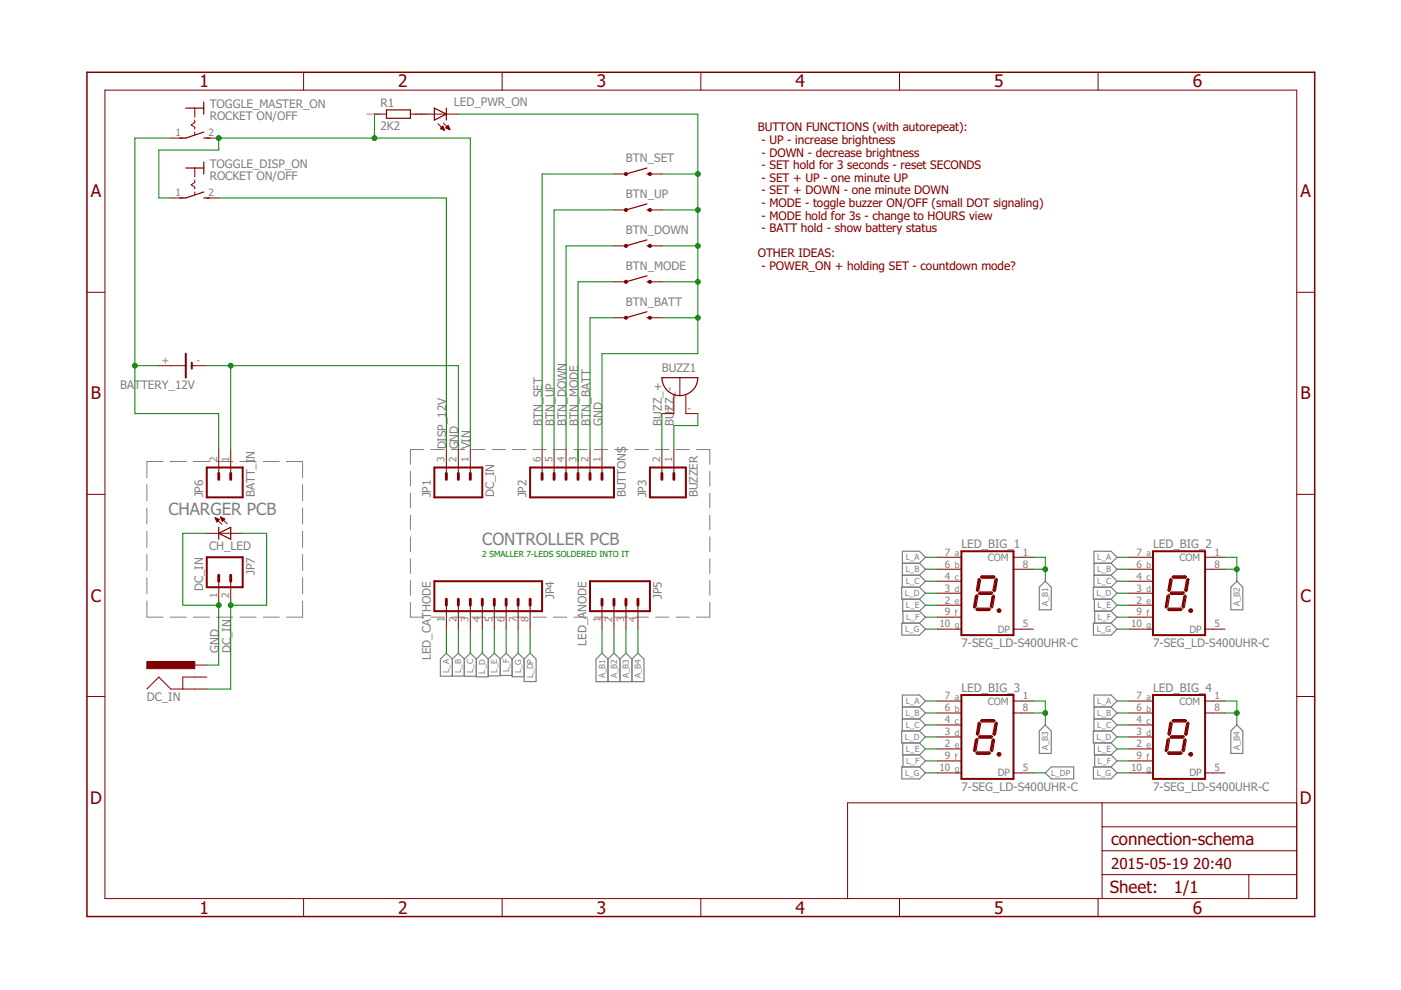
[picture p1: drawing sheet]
<svg xmlns="http://www.w3.org/2000/svg" width="297mm" height="210mm" viewBox="0 0 297 210" stroke-linecap="round" stroke-linejoin="round" font-family="sans-serif">
<g fill="none" stroke="#808080" stroke-width=".21">
<path d="M34.6 97.9h-3.5v3.4M36.1 97.9h3.4M41 97.9h3.4M45.9 97.9h3.5M50.9 97.9h3.4M55.8 97.9h3.4M60.7 97.9h3.5v3.4M87 99.9v3.2M89.8 95.3h-2.8v3.1M91.3 95.3h2.9M95.7 95.3h2.8M100 95.3h2.8"/>
<path d="M104.3 95.3h2.9M108.7 95.3h2.8M113 95.3h2.8M117.3 95.3h2.9M121.7 95.3h2.8M126 95.3h2.8M130.3 95.3h2.9M134.7 95.3h2.8M139 95.3h2.8M143.3 95.3h2.9M147.7 95.3h2.8v3.1M150.5 99.9v3.2"/>
<path d="M31.1 102.8v3.4M31.1 107.7v3.4M31.1 112.6v3.5M31.1 117.6v3.4M64.2 102.8v3.4M64.2 107.7v3.4M64.2 112.6v3.5M64.2 117.6v3.4M87 104.6v3.1M87 109.2v3.1M87 113.8v3.2M87 118.5v3.1"/>
<path d="M150.5 104.6v3.1M150.5 109.2v3.1M150.5 113.8v3.2M150.5 118.5v3.1M31.1 127.4v3.5h3.5M31.1 122.5v3.4M36.1 130.9h3.4M41 130.9h3.4M45.9 130.9h3.5M50.9 130.9h3.4M55.8 130.9h3.4M64.2 127.4v3.5h-3.5"/>
<path d="M64.2 122.5v3.4M87 127.7v3.2h2.8M87 123.1v3.1M91.3 130.9h2.9M95.7 130.9h2.8M100 130.9h2.8M104.3 130.9h2.9M108.7 130.9h2.8M113 130.9h2.8M117.3 130.9h2.9M121.7 130.9h2.8M126 130.9h2.8"/>
<path d="M130.3 130.9h2.9M134.7 130.9h2.8M139 130.9h2.8M143.3 130.9h2.9M150.5 123.1v3.1M150.5 127.7v3.2h-2.8"/>
</g>
<g fill="none" stroke="#808080" stroke-width=".25">
<path d="M191.3 119.4h3.6M194.9 119.4l1.3-1.2-1.3-1.3h-3.6v5.1M194.9 119.4l1.3 1.3-1.3 1.3M231.9 119.4h3.7M235.6 119.4l1.2-1.2-1.2-1.3h-3.7v7.6M235.6 119.4l1.2 1.3-1.2 1.3M93.4 139.7l1.2-1.2 1.3 1.2v3.7h-2.5zM95.9 139.7l1.3-1.2 1.2 1.2M98.4 139.7v3.7h2.6M98.4 139.7l1.3-1.2 1.3 1.2M101 139.7v3.8h2.5v-3.8M101 139.7l1.3-1.2 1.2 1.2"/>
<path d="M103.5 139.7l1.3-1.2 1.3 1.2M106.1 139.7v3.6h-2.6M106.1 139.7l1.2-1.2 1.3 1.2M108.6 139.7v3.8h2.5M108.6 139.7l1.3-1.2 1.2 1.2M112.4 138.5l1.3 1.2v4.8h-2.6v-4.8zM128.9 139.7l1.3-1.2 1.2 1.2M128.9 139.7v4.8M128.9 139.7l-1.3-1.2-1.2 1.2v4.8h10.1v-4.8l-1.2-1.2-1.3 1.2M131.4 139.7v4.8M131.4 139.7l1.3-1.2 1.3 1.2M134 139.7v4.8"/>
<path d="M191.2 132.1h3.7l1.3 1.3-1.3 1.3h-3.7zM191.4 127v2.6h3.5M191.5 129.6v2.5M194.9 122h-3.6v2.5M194.9 122l1.3 1.2-1.3 1.3M194.9 124.5h-3.7v2.5h3.7M194.9 124.5l1.3 1.3-1.3 1.2M194.9 127l1.3 1.3-1.3 1.3M194.9 129.6l1.3 1.3-1.3 1.2M220.3 124.5l1.3-1.3 1.3 1.3v4.8h-2.6zM231.8 132.1h3.8l1.2 1.3-1.2 1.3h-3.8zM231.9 122h3.7"/>
<path d="M232 127v2.6h3.6M232.1 129.6v2.5M235.6 124.5h-3.8v2.5h3.8M235.6 122l1.2 1.2-1.2 1.3M235.6 124.5l1.2 1.3-1.2 1.2M235.6 127l1.2 1.3-1.2 1.3M235.6 129.6l1.2 1.3-1.2 1.2M262.2 123.2l1.3 1.3v4.8h-2.5v-4.8zM95.9 143.3h2.5M106.1 143.2h2.5M191.3 149.9h3.6M191.4 157.5v2.6h3.5"/>
<path d="M194.9 149.9l1.3-1.3-1.3-1.2h-3.6v5M194.9 157.5l1.3 1.3-1.3 1.3M194.9 149.9l1.3 1.3-1.3 1.2M194.9 152.4h-3.6v2.6M194.9 152.4l1.3 1.3-1.3 1.3M194.9 155h-3.7v2.5h3.7M194.9 155l1.3 1.3-1.3 1.2M220.3 155l1.3-1.3 1.3 1.3v4.7h-2.6zM231.9 149.9h3.7M231.9 152.4h3.7M232 157.5v2.6h3.6M235.6 149.9l1.2-1.3-1.2-1.2h-3.7v7.6"/>
<path d="M235.6 149.9l1.2 1.3-1.2 1.2M235.6 155h-3.8v2.5h3.8M235.6 152.4l1.2 1.3-1.2 1.3M235.6 155l1.2 1.3-1.2 1.2M235.6 157.5l1.2 1.3-1.2 1.3M261 155l1.2-1.3 1.3 1.3v4.7h-2.5zM191.2 162.6h3.7l1.3 1.3-1.3 1.2h-3.7zM191.5 160.1v2.5M194.9 160.1l1.3 1.2-1.3 1.3M221.6 163.9l1.3-1.3h4.7v2.5h-4.7zM231.8 162.6h3.8l1.2 1.3-1.2 1.2h-3.8zM232.1 160.1v2.5"/>
<path d="M235.6 160.1l1.2 1.2-1.2 1.3"/>
</g>
<g fill="none" stroke="#800000" stroke-width=".21">
<path d="M22.2 19.1h252.7v171.4h-252.7zM64.4 15.3v3.8M106.5 15.3v3.8M148.6 15.3v3.8M190.7 15.3v3.8M232.8 15.3v3.8M36.2 29.3h2.6M41.3 22.9v1.9M41.3 25.5v.5l-.8 .5 .8 .5v.4M41.3 28v.6M41.3 35.6v1.9M41.3 38.2v.5l-.8 .5 .8 .5v.4"/>
<path d="M43.8 29.3h2.6M79.4 24.2h2.5M87 24.2h10.2M92.9 26.2l1.4 1.4M93.4 27.2l.5-.5 .4 .9zM93.4 27.3h.7M93.5 27.2h.5M93.6 27h.4M93.7 27.4h.4M93.7 26.9h.2M93.8 26.8h.1M94 27.5h.2"/>
<path d="M94 26.1l1.4 1.4M94.5 27.1l.5-.5 .4 .9zM94.6 27.2h.6M94.6 27h.6M94.7 26.9h.4M94.8 26.8h.3M94.8 27.3h.5M95 26.7h.1M95.1 27.4h.2M130.2 36.9h2.5M137.8 36.9h2.5M36.2 42h2.6"/>
<path d="M41.3 40.7v.6M43.8 42h2.6M130.2 44.5h2.5M130.2 52.1h2.5M130.2 59.8h2.5M137.8 44.5h2.5M137.8 52.1h2.5M137.8 59.8h2.5M18.4 62h3.8M33.7 77.5h5.7M40.7 77.5h3.1M130.2 67.4h2.5"/>
<path d="M137.8 67.4h2.5M274.9 62h3.8M46.4 95.3v5.1M48.9 95.3v5.1M94.6 95.3v5.1M97.2 95.3v5.1M99.7 95.3v5.1M114.9 95.3v5.1M117.5 95.3v5.1M120 95.3v5.1M122.6 95.3v5.1M125.1 95.3v5.1"/>
<path d="M127.6 95.3v5.1M140.3 95.3v5.1M142.9 83.8v3.9h-2.6M142.9 95.3v5.1M144.1 80.1v3.8M145.4 83.8v3.9h2.6M18.4 104.8h3.8M43.8 113.1h7.7M45.6 109.8l1.4 1.4M45.6 109.8l.9 .4-.5 .5zM45.7 109.9h.2M45.7 110h.5"/>
<path d="M45.8 110.1h.6M45.8 110.3h.6M45.9 110.4h.4M45.9 110.5h.3M46 110.6h.1M46.8 109.6l1.4 1.4M46.8 109.6l.8 .4-.5 .5M46.8 109.6l.3 .9M46.8 109.6h.1M46.8 109.8h.2M46.9 109.9h.4M46.9 110h.7"/>
<path d="M47 110.1h.5M47 110.3h.4M47.1 110.4h.2M47.1 110.5h.1M198.8 118.2h5M214.9 118.2h4.2M239.4 118.2h5.1M255.5 118.2h4.2M274.9 104.8h3.8M46.4 123.2v5.1M48.9 123.2v5.1M94.6 128.3v5.1"/>
<path d="M97.2 128.3v5.1M99.7 128.3v5.1M102.3 128.3v5.1M104.8 128.3v5.1M107.3 128.3v5.1M109.9 128.3v5.1M112.4 128.3v5.1M127.6 128.3v5.1M130.2 128.3v5.1M132.7 128.3v5.1M135.3 128.3v5.1M198.8 120.7h5"/>
<path d="M198.8 133.4h5M198.8 130.9h5M198.8 125.8h5M198.8 123.2h5M198.8 128.3h5M214.9 120.7h4.2M214.9 133.4h4.2M239.4 120.7h5.1M239.4 133.4h5.1M239.4 130.9h5.1M239.4 125.8h5.1M239.4 123.2h5.1"/>
<path d="M239.4 128.3h5.1M255.5 120.7h4.2M255.5 133.4h4.2M18.4 147.7h3.8M31.1 146.1l2.6-2.5 2.5 2.5h7.6M41.3 141h2.5M43.8 143.6h-5v2.5M198.8 148.6h5M198.8 151.2h5M198.8 156.3h5M198.8 153.7h5M198.8 158.8h5"/>
<path d="M214.9 148.6h4.2M214.9 151.2h4.2M239.4 148.6h5.1M239.4 151.2h5.1M239.4 156.3h5.1M239.4 153.7h5.1M239.4 158.8h5.1M255.5 148.6h4.2M255.5 151.2h4.2M274.9 147.7h3.8M198.8 163.9h5M198.8 161.3h5"/>
<path d="M214.9 163.9h4.2M233.7 170.2v20.3M233.7 175.3h41.2M239.4 163.9h5.1M239.4 161.3h5.1M255.5 163.9h4.2M274.9 170.2h-95.2v20.3M64.4 190.5v3.8M106.5 190.5v3.8M148.6 190.5v3.8M190.7 190.5v3.8M232.8 190.5v3.8"/>
<path d="M233.7 185.4h41.2M233.7 180.4h41.2M264.8 185.4v5.1"/>
</g>
<path d="M18.4 15.3h260.3v179h-260.3zM211.7 129.5h.3M252.3 129.5h.3M211.7 159.9h.3M252.3 159.9h.3" fill="none" stroke="#800000" stroke-width=".32"/>
<g fill="none" stroke="#800000" stroke-width=".25">
<path d="M39.4 22.9h3.8M39.4 35.6h3.8M43.2 21.7v2.5M43.2 34.4v2.5M43.2 28l-3.8 1.3h-1.3M43.2 29.3h1.3M81.9 23.3h5.1v1.8h-5.1zM92.1 22.9l2.5 1.3-2.5 1.3zM94.6 22.9v2.6M137.2 36.9h.6M137.2 35.6l-4.5 1.3M43.2 40.7l-3.8 1.3h-1.3"/>
<path d="M43.2 42h1.3M137.2 44.5h.6M137.2 43.2l-4.5 1.3M137.2 52.1h.6M137.2 50.9l-4.5 1.2M137.2 59.8h.6M137.2 58.5l-4.5 1.3M137.2 67.4h.6M137.2 66.1l-4.5 1.3M140.3 80.1h7.7a3.8 3.8 0 0 1-3.9 3.8 3.8 3.8 0 0 1-3.8-3.8zM46.4 113.1l2.5-1.3v2.5zM46.4 111.8v2.5"/>
<path d="M207.1 126.1l.2 .3-.4 2.2-.3 .3-.2-.2 .4-2.3zM207.2 128.9h2.5l.3 .3-.3 .3h-2.5l-.3-.3zM207.4 122.9l.2-.2 .3 .3-.4 2.2-.2 .2-.3-.2zM207.4 125.9l.4-.4h2.4l.3 .2-.4 .3h-2.5zM207.9 122.3l.3-.2h2.5l.2 .2-.2 .3h-2.5zM210.6 126.2l.3 .2-.4 2.3-.2 .2-.3-.3 .4-2.2zM210.9 123l.3-.3 .3 .2-.4 2.3-.3 .3-.3-.3zM247.7 126.1l.3 .3-.4 2.2-.4 .3-.1-.2 .3-2.3zM247.8 128.9h2.6l.2 .3-.2 .3h-2.6l-.2-.3zM248 122.9l.2-.2 .3 .3-.4 2.2-.2 .2-.3-.2zM248.4 125.5h2.5l.2 .2-.3 .3h-2.6l-.1-.1zM248.5 122.3l.3-.2h2.5l.3 .2-.3 .3h-2.5z"/>
<path d="M251.2 126.2l.3 .2-.4 2.3-.2 .2-.3-.3 .4-2.2zM251.6 123l.3-.3 .2 .2-.4 2.3-.3 .3-.2-.3zM206.9 159.7l.3-.3h2.5l.3 .3-.3 .2h-2.5zM207.1 156.6l.2 .2-.4 2.2-.3 .4-.2-.2 .4-2.3zM207.4 156.3l.4-.3h2.4l.3 .2-.4 .3h-2.5zM207.6 153.1l.3 .3-.4 2.2-.2 .3-.3-.3 .4-2.3zM207.9 152.8l.3-.2h2.5l.2 .2-.2 .3h-2.5zM210.4 156.9l.2-.2 .3 .2-.4 2.3-.2 .2-.3-.3zM211.2 153.1l.3 .2-.4 2.4-.3 .2-.3-.3 .4-2.2zM247.7 156.6l.3 .2-.4 2.2-.4 .4-.1-.2 .3-2.3zM247.8 159.4h2.6l.2 .3-.2 .2h-2.6l-.2-.2zM248.2 153.1l.3 .3-.4 2.2-.2 .3-.3-.3 .4-2.3z"/>
<path d="M248.4 156h2.5l.2 .2-.3 .3h-2.6l-.1-.2zM248.5 152.8l.3-.2h2.5l.3 .2-.3 .3h-2.5zM251 156.9l.2-.2 .3 .2-.4 2.3-.2 .2-.3-.3zM251.6 153.4l.3-.3 .2 .2-.4 2.4-.3 .2-.2-.3z"/>
</g>
<g fill="#800000" stroke="#800000" stroke-width=".21">
<path d="M211.5 129.3a.41 .41 0 0 1 .7-.1 .41 .41 0 0 1-.3 .7 .41 .41 0 0 1-.5-.4l.4-.2 .1 .2h-.5z" fill-rule="evenodd"/>
<path d="M252.1 129.3a.4 .4 0 0 1 .7-.1 .4 .4 0 0 1-.2 .7 .4 .4 0 0 1-.5-.4h.5h-.5z" fill-rule="evenodd"/>
<path d="M211.5 159.7a.41 .41 0 0 1 .7 0 .41 .41 0 0 1-.2 .6 .41 .41 0 0 1-.6-.4l.4-.1 .1 .2-.5-.1z" fill-rule="evenodd"/>
<path d="M252.1 159.7a.4 .4 0 0 1 .7 0 .4 .4 0 0 1-.2 .6 .4 .4 0 0 1-.5-.4h.5h-.5z" fill-rule="evenodd"/>
<circle cx="132.7" cy="44.5" r=".32"/>
<circle cx="137.8" cy="44.5" r=".32"/>
<circle cx="132.7" cy="52.1" r=".33"/>
<circle cx="137.8" cy="52.1" r=".33"/>
<circle cx="132.7" cy="36.9" r=".32"/>
<circle cx="137.8" cy="36.9" r=".32"/>
<circle cx="132.7" cy="59.7" r=".33"/>
<circle cx="137.8" cy="59.7" r=".33"/>
<circle cx="132.7" cy="67.4" r=".33"/>
<circle cx="137.8" cy="67.4" r=".33"/>
</g>
<g fill="none" stroke="#800000" stroke-width=".42">
<path d="M39.4 75v5.1M40.7 76.9v1.3M43.8 99.1h7.7v6.4h-7.7zM92.1 99.1h10.2v6.4h-10.2zM112.4 99.1h17.8v6.4h-17.8zM137.8 99.1h7.6v6.4h-7.6zM43.8 118.2h7.7v6.3h-7.7zM203.8 116.9h11.1v17.8h-11.1zM244.5 116.9h11v17.8h-11zM92.1 123.2h22.8v6.4h-22.8zM125.1 123.2h12.7v6.4h-12.7zM207 126.4l-.4 2.3"/>
<path d="M207.3 129.2h2.4M207.6 123l-.3 2.1M207.6 125.8h2.6M208.2 122.3h2.5M210.6 126.5l-.4 2.1M211.2 123l-.4 2.1M247.6 126.4l-.4 2.3M247.9 129.2h2.4M248.3 125.8h2.5M248.3 123l-.4 2.1M248.8 122.3h2.5M251.2 126.5l-.4 2.1"/>
<path d="M251.8 123l-.4 2.1M203.8 147.4h11.1v17.7h-11.1zM207 156.9l-.4 2.3M207.3 159.7h2.4M207.6 153.5l-.3 2.1M207.6 156.3h2.6M208.2 152.8h2.5M210.6 157l-.4 2M211.2 153.5l-.4 2.1M244.5 147.4h11v17.7h-11zM247.6 156.9l-.4 2.3M247.9 159.7h2.4"/>
<path d="M248.3 156.3h2.5M248.3 153.5l-.4 2.1M248.8 152.8h2.5M251.2 157l-.4 2M251.8 153.5l-.4 2.1"/>
</g>
<path d="M31.1 140.3h10.2v1.5h-10.2z" fill="#800000" stroke="#800000" stroke-width=".21"/>
<g fill="none" stroke="#800000" stroke-width=".61">
<path d="M46.4 100.4v1.2M48.9 100.4v1.2M94.6 100.4v1.2M97.2 100.4v1.2M99.7 100.4v1.2M114.9 100.4v1.2M117.5 100.4v1.2M120 100.4v1.2M122.6 100.4v1.2M125.1 100.4v1.2M127.6 100.4v1.2M140.3 100.4v1.2"/>
<path d="M142.9 100.4v1.2M46.4 122v1.2M48.9 122v1.2M94.6 127v1.3M97.2 127v1.3M99.7 127v1.3M102.3 127v1.3M104.8 127v1.3M107.3 127v1.3M109.9 127v1.3M112.4 127v1.3M127.6 127v1.3"/>
<path d="M130.2 127v1.3M132.7 127v1.3M135.3 127v1.3"/>
</g>
<g fill="none" stroke="#008000" stroke-width=".21">
<path d="M36.2 29.3h-7.6v58.4h17.8v7.6M79.4 24.2v5.1M97.2 24.2h50.8v50.8h-20.4v20.3M130.2 36.9h-15.3v58.4M140.3 36.9h7.7M36.2 42h-2.5v-10.2h12.7v-2.5h53.3v66M46.4 42h48.2v53.3M130.2 44.5h-12.7v50.8M130.2 52.1h-10.2v43.2M130.2 59.8h-7.6v38.1M140.3 44.5h7.7M140.3 52.1h7.7"/>
<path d="M140.3 59.8h7.7M28.6 77.5h5.1M43.8 77.5h53.4v17.8M48.9 77.5v17.8M130.2 67.4h-5.1v27.9M140.3 67.4h7.7M140.3 87.7v7.6M148 87.7v2.5h-5.1v5.1M43.8 113.1h-5v15.2h7.6v12.7h-2.6M51.5 113.1h5v15.2h-7.6v17.8h-5.1M196.2 118.2h2.6M219.1 118.2h2.5v5"/>
<path d="M236.8 118.2h2.6M259.7 118.2h2.5v5M94.6 133.4v5.1M97.2 133.4v5.1M99.7 133.4v5.1M102.3 133.4v5.1M104.8 133.4v5.1M107.3 133.4v5.1M109.9 133.4v5.1M112.4 133.4v5.1M127.6 133.4v5.1M130.2 133.4v5.1"/>
<path d="M132.7 133.4v5.1M135.3 133.4v5.1M196.2 128.3h2.6M196.2 120.7h2.6M196.2 123.2h2.6M196.2 125.8h2.6M196.2 130.9h2.6M196.2 133.4h2.6M219.1 120.7h2.5M236.8 128.3h2.6M236.8 120.7h2.6M236.8 123.2h2.6"/>
<path d="M236.8 125.8h2.6M236.8 130.9h2.6M236.8 133.4h2.6M259.7 120.7h2.5M196.2 148.6h2.6M196.2 151.2h2.6M196.2 153.7h2.6M196.2 156.3h2.6M196.2 158.8h2.6M219.1 148.6h2.5v5.1M219.1 151.2h2.5M236.8 148.6h2.6"/>
<path d="M236.8 151.2h2.6M236.8 153.7h2.6M236.8 156.3h2.6M236.8 158.8h2.6M259.7 148.6h2.5v5.1M259.7 151.2h2.5M196.2 161.3h2.6M196.2 163.9h2.6M219.1 163.9h2.5M236.8 161.3h2.6M236.8 163.9h2.6"/>
</g>
<g fill="#008000" stroke="#008000" stroke-width=".21">
<circle cx="28.6" cy="77.5" r=".51"/>
<circle cx="46.4" cy="29.3" r=".51"/>
<circle cx="79.4" cy="29.3" r=".51"/>
<circle cx="48.9" cy="77.5" r=".51"/>
<circle cx="148" cy="44.5" r=".51"/>
<circle cx="148" cy="52.1" r=".51"/>
<circle cx="148" cy="59.8" r=".51"/>
<circle cx="148" cy="67.4" r=".51"/>
<circle cx="148" cy="36.9" r=".51"/>
<circle cx="46.4" cy="128.3" r=".51"/>
<circle cx="48.9" cy="128.3" r=".51"/>
<circle cx="262.2" cy="120.7" r=".51"/>
<circle cx="221.6" cy="120.7" r=".51"/>
<circle cx="221.6" cy="151.2" r=".51"/>
<circle cx="262.2" cy="151.2" r=".51"/>
</g>
<g font-size="3.7" fill="#800000">
<text x="42.3" y="18.5">1</text>
<text x="84.4" y="18.5">2</text>
<text x="126.5" y="18.5">3</text>
<text x="168.7" y="18.5">4</text>
<text x="210.8" y="18.5">5</text>
<text x="252.9" y="18.5">6</text>
<text x="19.2" y="41.8">A</text>
<text x="275.7" y="41.8">A</text>
<text x="19.3" y="84.7">B</text>
<text x="275.8" y="84.7">B</text>
<text x="19.2" y="127.5">C</text>
<text x="275.7" y="127.5">C</text>
<text x="19.1" y="170.4">D</text>
<text x="275.6" y="170.4">D</text>
<text x="42.3" y="193.7">1</text>
<text x="84.4" y="193.7">2</text>
<text x="126.5" y="193.7">3</text>
<text x="168.7" y="193.7">4</text>
<text x="210.8" y="193.7">5</text>
<text x="252.9" y="193.7">6</text>
</g>
<g font-size="3.6" fill="#808080">
<text x="35.7" y="109.3">CHARGER PCB</text>
<text x="102.2" y="115.6">CONTROLLER PCB</text>
</g>
<g font-size="3.6" fill="#800000">
<text x="235.6" y="179.1">connection-schema</text>
<text x="235.3" y="189.4">Sheet:</text>
<text x="248.9" y="189.3">1/1</text>
</g>
<g font-size="3.2" fill="#800000">
<text x="235.6" y="184.2">2015-05-19</text>
<text x="253" y="184.2">20:40</text>
</g>
<g font-size="2.5" fill="#808080">
<text x="44.5" y="22.9">TOGGLE_MASTER_ON</text>
<text x="80.7" y="22.7">R1</text>
<text x="96.3" y="22.4">LED_PWR_ON</text>
<text x="44.5" y="25.5">ROCKET ON/OFF</text>
<text x="80.7" y="27.5">2K2</text>
<text x="44.5" y="35.6">TOGGLE_DISP_ON</text>
<text x="132.7" y="34.4">BTN_SET</text>
<text x="44.5" y="38.2">ROCKET ON/OFF</text>
<text x="132.7" y="42">BTN_UP</text>
<text x="132.7" y="49.6">BTN_DOWN</text>
<text x="132.7" y="57.2">BTN_MODE</text>
<text x="132.7" y="64.8">BTN_BATT</text>
<text x="25.5" y="82.5">BATTERY_12V</text>
<text x="140.3" y="78.8">BUZZ1</text>
<text x="140.3" y="87.1" transform="rotate(-90 140.3 87.1)">ZZ_+</text>
<text x="94.6" y="95.3" transform="rotate(-90 94.6 95.3)">DISP_12V</text>
<text x="97.2" y="95.3" transform="rotate(-90 97.2 95.3)">GND</text>
<text x="99.7" y="95.3" transform="rotate(-90 99.7 95.3)">VIN</text>
<text x="114.9" y="90.2" transform="rotate(-90 114.9 90.2)">BTN_SET</text>
<text x="117.5" y="90.2" transform="rotate(-90 117.5 90.2)">BTN_UP</text>
<text x="120" y="90.2" transform="rotate(-90 120 90.2)">BTN_DOWN</text>
<text x="122.6" y="90.2" transform="rotate(-90 122.6 90.2)">BTN_MODE</text>
<text x="125.1" y="90.2" transform="rotate(-90 125.1 90.2)">BTN_BATT</text>
<text x="127.6" y="90.2" transform="rotate(-90 127.6 90.2)">GND</text>
<text x="140.3" y="90.2" transform="rotate(-90 140.3 90.2)">BU</text>
<text x="142.9" y="90.2" transform="rotate(-90 142.9 90.2)">BUZZ_-</text>
<text x="54" y="97.3" transform="rotate(-90 54 97.3)">N</text>
<text x="43.1" y="105.5" transform="rotate(-90 43.1 105.5)">JP6</text>
<text x="54" y="105.5" transform="rotate(-90 54 105.5)">BATT_I</text>
<text x="91.3" y="105.5" transform="rotate(-90 91.3 105.5)">JP1</text>
<text x="104.8" y="105.5" transform="rotate(-90 104.8 105.5)">DC_IN</text>
<text x="111.6" y="105.5" transform="rotate(-90 111.6 105.5)">JP2</text>
<text x="132.7" y="105.5" transform="rotate(-90 132.7 105.5)">BUTTONS</text>
<text x="137" y="105.5" transform="rotate(-90 137 105.5)">JP3</text>
<text x="148" y="105.5" transform="rotate(-90 148 105.5)">BUZZER</text>
<text x="44.3" y="116.6">CH_LED</text>
<text x="203.8" y="116.3">LED_BIG_1</text>
<text x="244.5" y="116.3">LED_BIG_2</text>
<text x="43.1" y="125.3" transform="rotate(-90 43.1 125.3)">DC_IN</text>
<text x="54" y="121.9" transform="rotate(-90 54 121.9)">JP7</text>
<text x="117.5" y="127" transform="rotate(-90 117.5 127)">JP4</text>
<text x="140.3" y="127" transform="rotate(-90 140.3 127)">JP5</text>
<text x="124.3" y="137" transform="rotate(-90 124.3 137)">LED_ANODE</text>
<text x="203.8" y="137.2">7-SEG_LD-S400UHR-C</text>
<text x="244.5" y="137.2">7-SEG_LD-S400UHR-C</text>
<text x="46.4" y="138.5" transform="rotate(-90 46.4 138.5)">GND</text>
<text x="48.9" y="138.5" transform="rotate(-90 48.9 138.5)">DC_IN</text>
<text x="91.3" y="139.9" transform="rotate(-90 91.3 139.9)">LED_CATHODE</text>
<text x="31.1" y="148.6">DC_IN</text>
<text x="203.8" y="146.7">LED_BIG_3</text>
<text x="244.5" y="146.7">LED_BIG_4</text>
<text x="203.8" y="167.7">7-SEG_LD-S400UHR-C</text>
<text x="244.5" y="167.7">7-SEG_LD-S400UHR-C</text>
</g>
<g font-size="2.5" fill="#800000">
<text x="160.7" y="27.9">BUTTON FUNCTIONS (with autorepeat):</text>
<text x="161.4" y="30.5">- UP - increase brightness</text>
<text x="161.4" y="33.2">- DOWN - decrease brightness</text>
<text x="161.4" y="35.9">- SET hold for 3 seconds - reset SECONDS</text>
<text x="161.4" y="38.5">- SET + UP - one minute UP</text>
<text x="161.4" y="41.2">- SET + DOWN - one minute DOWN</text>
<text x="161.4" y="43.9">- MODE - toggle buzzer ON/OFF (small DOT signaling)</text>
<text x="161.4" y="46.5">- MODE hold for 3s - change to HOURS view</text>
<text x="161.4" y="49.2">- BATT hold - show battery status</text>
<text x="160.7" y="54.5">OTHER IDEAS:</text>
<text x="161.4" y="57.2">- POWER_ON + holding SET - countdown mode?</text>
</g>
<g font-size="2.1" fill="#808080">
<text x="37.2" y="28.9">1</text>
<text x="44.2" y="28.9">2</text>
<text x="37.2" y="41.6">1</text>
<text x="44.2" y="41.6">2</text>
<text x="34.3" y="77.2">+</text>
<text x="41.7" y="77.2">-</text>
<text x="141" y="87.3">+</text>
<text x="145.8" y="87.3">-</text>
<text x="46" y="98" transform="rotate(-90 46 98)">2</text>
<text x="48.6" y="98" transform="rotate(-90 48.6 98)">1</text>
<text x="94.3" y="98" transform="rotate(-90 94.3 98)">3</text>
<text x="96.8" y="98" transform="rotate(-90 96.8 98)">2</text>
<text x="99.4" y="98" transform="rotate(-90 99.4 98)">1</text>
<text x="114.6" y="98" transform="rotate(-90 114.6 98)">6</text>
<text x="117.1" y="98" transform="rotate(-90 117.1 98)">5</text>
<text x="119.7" y="98" transform="rotate(-90 119.7 98)">4</text>
<text x="122.2" y="98" transform="rotate(-90 122.2 98)">3</text>
<text x="124.7" y="98" transform="rotate(-90 124.7 98)">2</text>
<text x="127.3" y="98" transform="rotate(-90 127.3 98)">1</text>
<text x="140" y="98" transform="rotate(-90 140 98)">2</text>
<text x="142.5" y="98" transform="rotate(-90 142.5 98)">1</text>
<text x="200.3" y="117.8">7</text>
<text x="209.4" y="118.9">COM</text>
<text x="216.9" y="117.8">1</text>
<text x="241" y="117.8">7</text>
<text x="250" y="118.9">COM</text>
<text x="257.5" y="117.8">1</text>
<text x="200.3" y="125.4">3</text>
<text x="200.3" y="120.3">6</text>
<text x="200.3" y="122.9">4</text>
<text x="216.9" y="120.3">8</text>
<text x="241" y="125.4">3</text>
<text x="241" y="120.3">6</text>
<text x="241" y="122.9">4</text>
<text x="257.5" y="120.3">8</text>
<text x="46" y="126.7" transform="rotate(-90 46 126.7)">1</text>
<text x="48.6" y="126.7" transform="rotate(-90 48.6 126.7)">2</text>
<text x="94.3" y="131.8" transform="rotate(-90 94.3 131.8)">1</text>
<text x="96.8" y="131.8" transform="rotate(-90 96.8 131.8)">2</text>
<text x="99.4" y="131.8" transform="rotate(-90 99.4 131.8)">3</text>
<text x="101.9" y="131.8" transform="rotate(-90 101.9 131.8)">4</text>
<text x="104.4" y="131.8" transform="rotate(-90 104.4 131.8)">5</text>
<text x="107" y="131.8" transform="rotate(-90 107 131.8)">6</text>
<text x="109.5" y="131.8" transform="rotate(-90 109.5 131.8)">7</text>
<text x="112" y="131.8" transform="rotate(-90 112 131.8)">8</text>
<text x="127.3" y="131.8" transform="rotate(-90 127.3 131.8)">1</text>
<text x="129.8" y="131.8" transform="rotate(-90 129.8 131.8)">2</text>
<text x="132.4" y="131.8" transform="rotate(-90 132.4 131.8)">3</text>
<text x="134.9" y="131.8" transform="rotate(-90 134.9 131.8)">4</text>
<text x="200.3" y="130.5">9</text>
<text x="200.3" y="128">2</text>
<text x="241" y="130.5">9</text>
<text x="241" y="128">2</text>
<text x="199.2" y="133">10</text>
<text x="211.5" y="134.2">DP</text>
<text x="216.9" y="133">5</text>
<text x="239.8" y="133">10</text>
<text x="252.2" y="134.2">DP</text>
<text x="257.5" y="133">5</text>
<text x="200.3" y="148.3">7</text>
<text x="209.4" y="149.4">COM</text>
<text x="216.9" y="148.3">1</text>
<text x="241" y="148.3">7</text>
<text x="250" y="149.4">COM</text>
<text x="257.5" y="148.3">1</text>
<text x="200.3" y="155.9">3</text>
<text x="200.3" y="150.8">6</text>
<text x="200.3" y="153.4">4</text>
<text x="216.9" y="150.8">8</text>
<text x="241" y="155.9">3</text>
<text x="241" y="150.8">6</text>
<text x="241" y="153.4">4</text>
<text x="257.5" y="150.8">8</text>
<text x="200.3" y="161">9</text>
<text x="200.3" y="158.4">2</text>
<text x="241" y="161">9</text>
<text x="241" y="158.4">2</text>
<text x="199.2" y="163.5">10</text>
<text x="211.5" y="164.6">DP</text>
<text x="216.9" y="163.5">5</text>
<text x="239.8" y="163.5">10</text>
<text x="252.2" y="164.6">DP</text>
<text x="257.5" y="163.5">5</text>
</g>
<text font-size="1.8" fill="#008000" x="102.2" y="118.2">2 SMALLER 7-LEDS SOLDERED INTO IT</text>
<g font-size="1.8" fill="#808080">
<text x="192" y="118.8">L_A</text>
<text x="202.4" y="117.9">a</text>
<text x="232.7" y="118.8">L_A</text>
<text x="243.1" y="117.9">a</text>
<text x="192" y="121.3">L_B</text>
<text x="192" y="123.9">L_C</text>
<text x="202.4" y="120.4">b</text>
<text x="202.4" y="123">c</text>
<text x="202.4" y="125.5">d</text>
<text x="232.7" y="121.3">L_B</text>
<text x="232.7" y="123.9">L_C</text>
<text x="243.1" y="120.4">b</text>
<text x="243.1" y="123">c</text>
<text x="243.1" y="125.5">d</text>
<text x="191.9" y="126.4">L_D</text>
<text x="192.1" y="129">L_E</text>
<text x="192.1" y="131.5">L_F</text>
<text x="202.4" y="128.1">e</text>
<text x="202.4" y="130.6">f</text>
<text x="222.2" y="128.6" transform="rotate(-90 222.2 128.6)">A_B1</text>
<text x="232.5" y="126.4">L_D</text>
<text x="232.7" y="129">L_E</text>
<text x="232.8" y="131.5">L_F</text>
<text x="243.1" y="128.1">e</text>
<text x="243.1" y="130.6">f</text>
<text x="262.9" y="128.6" transform="rotate(-90 262.9 128.6)">A_B2</text>
<text x="191.9" y="134">L_G</text>
<text x="202.4" y="133.1">g</text>
<text x="232.5" y="134">L_G</text>
<text x="243.1" y="133.1">g</text>
<text x="95.3" y="142.7" transform="rotate(-90 95.3 142.7)">L_A</text>
<text x="97.8" y="142.7" transform="rotate(-90 97.8 142.7)">L_B</text>
<text x="100.3" y="142.7" transform="rotate(-90 100.3 142.7)">L_C</text>
<text x="102.9" y="142.8" transform="rotate(-90 102.9 142.8)">L_D</text>
<text x="105.4" y="142.6" transform="rotate(-90 105.4 142.6)">L_E</text>
<text x="108" y="142.5" transform="rotate(-90 108 142.5)">L_F</text>
<text x="110.5" y="142.8" transform="rotate(-90 110.5 142.8)">L_G</text>
<text x="113" y="143.8" transform="rotate(-90 113 143.8)">L_DP</text>
<text x="128.3" y="143.8" transform="rotate(-90 128.3 143.8)">A_B1</text>
<text x="130.8" y="143.8" transform="rotate(-90 130.8 143.8)">A_B2</text>
<text x="133.4" y="143.8" transform="rotate(-90 133.4 143.8)">A_B3</text>
<text x="135.9" y="143.8" transform="rotate(-90 135.9 143.8)">A_B4</text>
<text x="192" y="149.3">L_A</text>
<text x="202.4" y="148.4">a</text>
<text x="232.7" y="149.3">L_A</text>
<text x="243.1" y="148.4">a</text>
<text x="192" y="151.8">L_B</text>
<text x="192" y="154.3">L_C</text>
<text x="202.4" y="150.9">b</text>
<text x="202.4" y="153.5">c</text>
<text x="202.4" y="156">d</text>
<text x="232.7" y="151.8">L_B</text>
<text x="232.7" y="154.3">L_C</text>
<text x="243.1" y="150.9">b</text>
<text x="243.1" y="153.5">c</text>
<text x="243.1" y="156">d</text>
<text x="191.9" y="156.9">L_D</text>
<text x="192.1" y="159.4">L_E</text>
<text x="192.1" y="162">L_F</text>
<text x="202.4" y="158.5">e</text>
<text x="202.4" y="161.1">f</text>
<text x="222.2" y="159" transform="rotate(-90 222.2 159)">A_B3</text>
<text x="232.5" y="156.9">L_D</text>
<text x="232.7" y="159.4">L_E</text>
<text x="232.8" y="162">L_F</text>
<text x="243.1" y="158.5">e</text>
<text x="243.1" y="161.1">f</text>
<text x="262.9" y="159" transform="rotate(-90 262.9 159)">A_B4</text>
<text x="191.9" y="164.5">L_G</text>
<text x="202.4" y="163.6">g</text>
<text x="222.9" y="164.5">L_DP</text>
<text x="232.5" y="164.5">L_G</text>
<text x="243.1" y="163.6">g</text>
</g>
<g font-size=".6" fill="#800080">
<text x="77.8" y="24.4">SpiceO</text>
<text x="79.5" y="24.4">rder 1</text>
<text x="87.9" y="24.4">SpiceOrder 2</text>
</g>
</svg>
